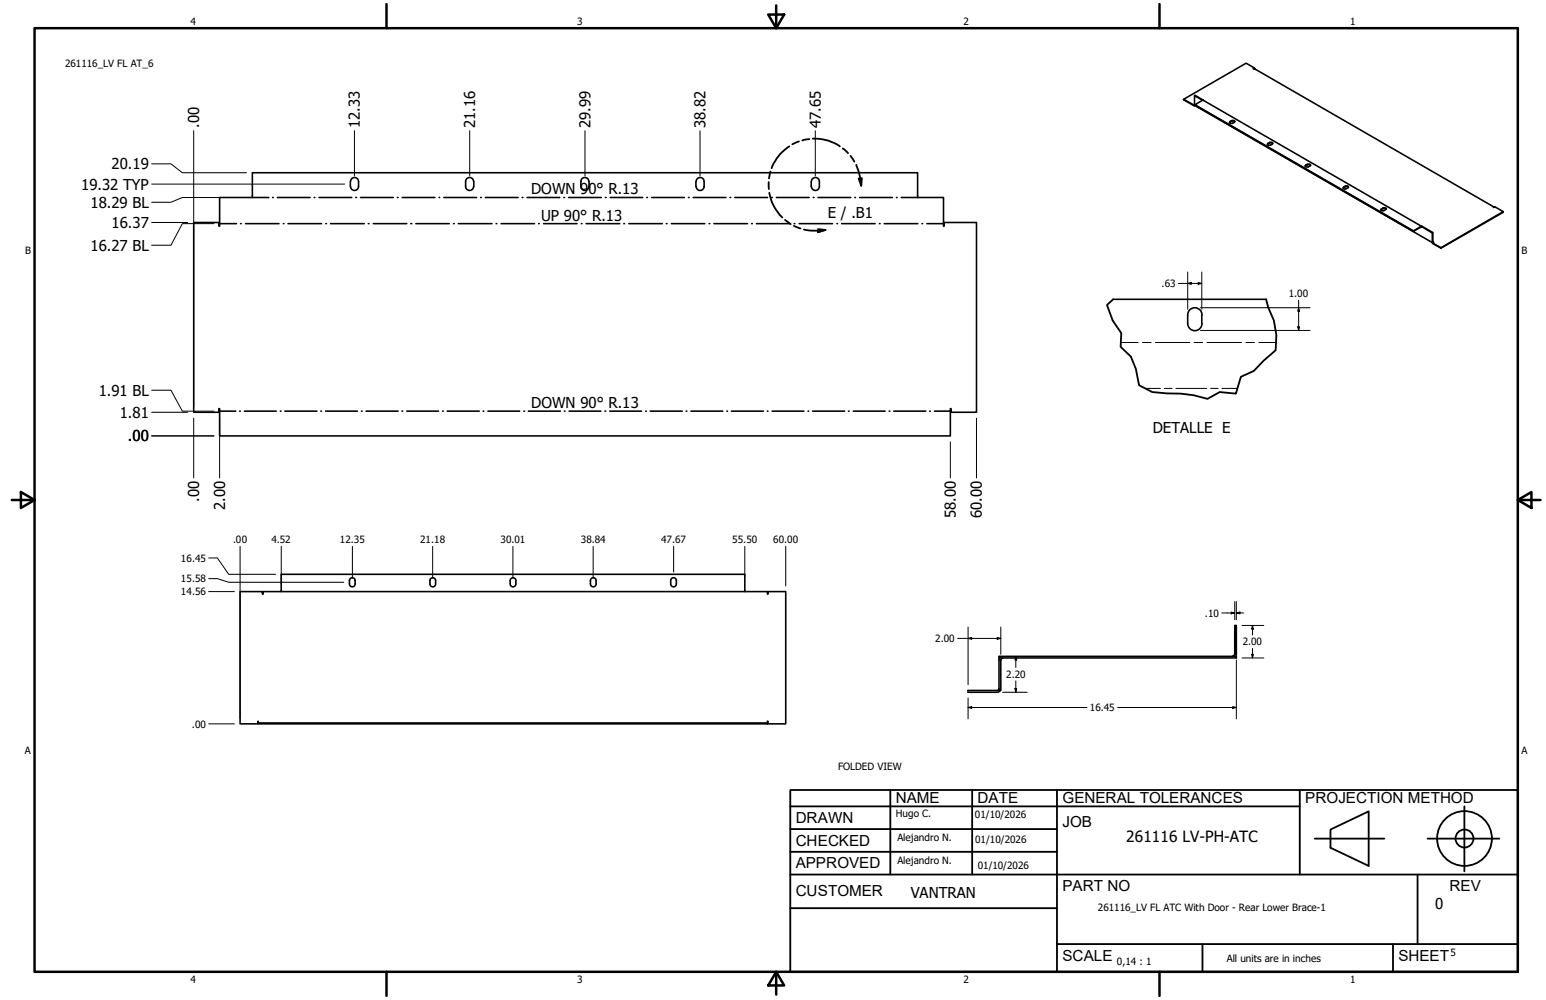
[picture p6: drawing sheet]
<svg xmlns="http://www.w3.org/2000/svg" width="432mm" height="279mm" viewBox="0 0 432 279" stroke-linecap="round" stroke-linejoin="round" font-family="sans-serif">
<!-- layer: GIGA_BendUp -->
<g fill="none" stroke="#000" stroke-width=".44">
<path d="M61.3 62.5h4.7M67.2 62.5h.2M68.6 62.5h9.3M79.1 62.5h.2M80.5 62.5h9.3M91 62.5h.2M92.3 62.5h9.4M102.9 62.5h.2M104.3 62.5h9.3M114.7 62.5h.3M116.1 62.5h9.4M126.7 62.5h.2"/>
<path d="M128 62.5h9.4M138.6 62.5h.1M140 62.5h9.3M150.4 62.5h.2M151.8 62.5h9.4M162.4 62.5h.2M163.7 62.5h9.4M174.2 62.5h.2M175.6 62.5h9.4M186.1 62.5h.2M187.5 62.5h9.3M198.1 62.5h.1"/>
<path d="M199.4 62.5h9.4M209.9 62.5h.2M211.3 62.5h9.4M221.8 62.5h.2M223.2 62.5h9.3M233.7 62.5h.2M235.1 62.5h9.3M245.6 62.5h.2M247 62.5h9.3M257.5 62.5h.2M258.9 62.5h4.6"/>
</g>
<!-- layer: GIGA_BendDown -->
<g fill="none" stroke="#000" stroke-width=".44">
<path d="M70.5 55.2h4.6M76.1 55.2h.2M77.5 55.2h9.1M87.8 55.2h.1M89.1 55.2h9.1M99.4 55.2h.2M100.7 55.2h9.2M111 55.2h.2M112.3 55.2h9.2M122.6 55.2h.2M124 55.2h9.1M134.2 55.2h.2"/>
<path d="M135.6 55.2h9.1M145.9 55.2h.1M147.2 55.2h9.1M157.5 55.2h.2M158.8 55.2h9.2M169.1 55.2h.2M170.4 55.2h9.1M180.7 55.2h.1M182 55.2h9.1M192.3 55.2h.2M193.6 55.2h9.2M203.9 55.2h.2"/>
<path d="M205.2 55.2h9.2M215.5 55.2h.2M216.9 55.2h9.1M227.1 55.2h.2M228.5 55.2h9.1M238.8 55.2h.2M240.1 55.2h9.1M250.4 55.2h.2M251.7 55.2h4.6M61.3 114.9h4.5M66.9 114.9h.2M68.3 114.9h8.9"/>
<path d="M78.3 114.9h.2M79.6 114.9h8.9M89.6 114.9h.2M90.9 114.9h8.9M101 114.9h.2M102.2 114.9h9M112.3 114.9h.2M113.6 114.9h8.9M123.6 114.9h.2M124.9 114.9h9M134.9 114.9h.2M136.3 114.9h8.9"/>
<path d="M146.3 114.9h.2M147.6 114.9h8.9M157.6 114.9h.2M158.9 114.9h8.9M169 114.9h.2M170.3 114.9h8.9M180.3 114.9h.2M181.6 114.9h9M191.6 114.9h.2M193 114.9h8.9M203 114.9h.2M204.3 114.9h8.9"/>
<path d="M214.3 114.9h.2M215.6 114.9h8.9M225.7 114.9h.2M226.9 114.9h9M237 114.9h.2M238.3 114.9h8.9M248.3 114.9h.2M249.6 114.9h9M259.7 114.9h.1M261 114.9h4.4"/>
</g>
<!-- layer: Visible (ANSI) -->
<g fill="none" stroke="#000" stroke-width=".44">
<path d="M350.3 19.2l67.1 38.7-.3 .1 .4-.2 2.4 1.3-17.4 10.1-2.4-1.3 .3-.2h-.2v-2.7l-3.1-1.7M350.3 19.2h-.2l.2-.2-2.3-1.3-17.4 10 3 1.7M350.3 19v.2M330.6 27.7l3 1.9 .1-.1M333.6 29.4v.2M333.6 26.7l.2-.1 2.3 1.5M333.7 29.5l66.4 38.3M333.8 29.3l61 35.3 2.1-1.2 .2 .1v-.2l2.9 1.8 .2 2.7M335.9 28l-2.1 1.3 61 35.2 2.1-1.3 .2 .1M335.9 28l-2.3-1.3 .1 2.8M335.9 28l61.2 35.2M343.4 34.1l.7-.4h.6a.26 .26 0 0 1 .2 .2 .26 .26 0 0 1-.2 .3l-.5 .3h-.5z"/>
<path d="M344.9 34l-.7-.2-.8 .5M97.9 50.7v1.4M97.9 52.1a1.11 1.11 0 0 0 1.1 1.1 1.11 1.11 0 0 0 1.1-1.1M97.9 50.7a1.11 1.11 0 0 1 1.1-1.1 1.11 1.11 0 0 1 1.1 1.1M100.1 50.7v1.4M130 52.1a1.11 1.11 0 0 0 1.2 1.1 1.11 1.11 0 0 0 1.1-1.1M130 50.7a1.11 1.11 0 0 1 1.2-1.1 1.11 1.11 0 0 1 1.1 1.1M130 50.7v1.4M132.3 50.7v1.4M162.2 52.1a1.11 1.11 0 0 0 1.2 1.1 1.11 1.11 0 0 0 1.1-1.1M162.2 50.7a1.11 1.11 0 0 1 1.2-1.1 1.11 1.11 0 0 1 1.1 1.1M162.2 50.7v1.4"/>
<path d="M164.5 50.7v1.4M194.4 50.7v1.4M194.4 50.7a1.11 1.11 0 0 1 1.1-1.1 1.11 1.11 0 0 1 1.2 1.1M194.4 52.1a1.11 1.11 0 0 0 1.1 1.1 1.11 1.11 0 0 0 1.2-1.1M196.7 50.7v1.4M226.6 50.7v1.4M226.6 52.1a1.11 1.11 0 0 0 1.1 1.1 1.11 1.11 0 0 0 1.2-1.1M226.6 50.7a1.11 1.11 0 0 1 1.1-1.1 1.11 1.11 0 0 1 1.2 1.1M228.9 50.7v1.4M354 40.2l.6-.4 .9 .1-.2 .4-.5 .3h-.6zM355.5 40.1l-.7-.2-.8 .5M364.6 46.3l.5-.4h.7a.22 .22 0 0 1 .3 .2 .22 .22 0 0 1-.2 .3l-.5 .3h-.6z"/>
<path d="M366 46.2l-.7-.2-.7 .5M375.2 52.4l.7-.5 .7 .2-.1 .4-.8 .3h-.4zM376.6 52.3l-.6-.2-.8 .5M385.7 58.5l.6-.4h.7a.22 .22 0 0 1 .2 .2 .22 .22 0 0 1-.2 .2l-.9 .4-.4-.2zM387.2 58.4l-.6-.2-.9 .5M419.9 59.1v.2l-17.4 10-2.4-1.4M54.1 62.2h7.1v1h.1v-8h9.2v-6.9h185.8v6.9h7.2v8h.2v-1h9v53h-7.1v-1h-.2v7.6h-204.1v-7.6h-.1v1h-7.1zM394.8 64.5v.1M397.1 63.3h.1M400.2 65l-.2 .1M400.4 67.6v.1M402.5 69.2v.1"/>
<path d="M310.9 83.6h42.7M331.7 90.4a2 2 0 0 0 2 2 2 2 0 0 0 2-2M335.7 88v2.4M335.7 88a2 2 0 0 0-2-2 2 2 0 0 0-2 2v2.4M78.5 165.3v-4.8h129.5v4.8M97.6 163.1v-.9a.79 .79 0 0 1 .8-.8 .79 .79 0 0 1 .8 .8v.9M97.6 163.2a.79 .79 0 0 0 .8 .8 .79 .79 0 0 0 .8-.8M120.1 163.1v-.9a.79 .79 0 0 1 .8-.8 .79 .79 0 0 1 .8 .8v.9M120.1 163.2a.79 .79 0 0 0 .8 .8 .79 .79 0 0 0 .8-.8M142.5 163.1v-.9a.79 .79 0 0 1 .8-.8 .79 .79 0 0 1 .8 .8v.9M142.5 163.2a.79 .79 0 0 0 .8 .8 .79 .79 0 0 0 .8-.8M164.9 163.1v-.9a.79 .79 0 0 1 .8-.8 .79 .79 0 0 1 .8 .8v.9"/>
<path d="M164.9 163.2a.79 .79 0 0 0 .8 .8 .79 .79 0 0 0 .8-.8M187.3 163.1v-.9a.79 .79 0 0 1 .8-.8 .79 .79 0 0 1 .8 .8v.9M187.3 163.2a.79 .79 0 0 0 .8 .8 .79 .79 0 0 0 .8-.8M279 183.4h66.3v.4h-66.3zM279 192.4l-.2 .4-.3 .1h-8.1v.5h8l1-.5M279.2 183.9l-.2 .5v8.5h.5v-8.5l.6-.5M344.8 182.8l-.1 .3-.4 .2M344.9 182.8v-8h.4v8l-.2 .6M72.1 202l-.1-.5v.7h-4.9v-36.9h6.2v.7h.2v-.7h140.9v.7l.1-.7h5v36.9h-5v-.7l-.1 .7h-142.3v-.2h142.3"/>
</g>
<circle cx="350.3" cy="19.2" r=".22" fill="#000"/>
<!-- layer: Break Line (ANSI)-1 -->
<path d="M310.9 83.6l-1.7 1.6 1.6 4.3 2.4 3.6-.2 3.8 2.8 2.7 1.4 3.5 .9 4.5 3.7 1.9 4.1 .4 3.9 .1 3.6 .4 3.8 1 3.5-1.9 4.5 .5 1.4-4.7 3.6-1.7 2.7-2.8 3.4-2.9 .2-4.3-.7-4.1-1.6-3.6-.6-2.3" fill="none" stroke="#000" stroke-width=".51"/>
<!-- layer: Bend Centerline (ANSI)-1 -->
<path d="M313.1 95.7h4.8M319.1 95.7h2.4M322.7 95.7h9.6M333.5 95.7h2.4M337.1 95.7h9.7M348 95.7h2.4M351.6 95.7h4.8M319.8 108.5h4.3M325.2 108.5h2.1M328.4 108.5h8.7M338.1 108.5h2.1M341.3 108.5h4.3" fill="none" stroke="#000" stroke-width=".28"/>
<!-- layer: Contorno de detalle (ANSI) -->
<g fill="none" stroke="#000" stroke-width=".51">
<path d="M223.1 39.5l-1.8 .8M226.1 38.9l-2 .3M227 38.7a12.8 12.8 0 0 1 7.6 2.2M214.7 50.9l.1 1.9M214.9 53.8a12.8 12.8 0 0 0 3.6 7M215.2 47.9l-.4 1.9M220.5 40.9a12.5 12.5 0 0 0-5 6.1M235.4 41.5l1.5 1.3M237.6 43.6l1 1.5M239.1 46l.8 2.2 .6 3.7M239.8 49.9l.9-.1-.2 2.1zM219.3 61.5l1.6 1.1"/>
<path d="M221.7 63.1l1.9 .7M224.5 64.1l2.3 .4 3.8-.2M228.5 64l2.1 .3-2.1 .6z"/>
</g>
<path d="M239.8 49.9l.9-.1-.2 2.1zM228.5 64l2.1 .3-2.1 .6z" fill="#000"/>
<!-- layer: Borde (ANSI) -->
<g fill="none" stroke="#000" stroke-width=".7">
<path d="M9.7 7.9h414.2v263.6h-414.2zM107.9 1.1v6.8M214.6 4.1h4.4l-2.2 3.8zM216.8 1.5v6.4M323.8 1.1v6.8M3.3 139.7h6.4M5.8 137.5l3.9 2.2-3.9 2.2zM423.9 139.7l3.8-2.2v4.4zM423.9 139.7h6.4M107.9 271.5v6.8M216.8 271.5l2.2 3.8h-4.4zM216.8 271.5v6.4"/>
<path d="M323.8 271.5v6.8"/>
</g>
<!-- layer: Title (ANSI)-1 -->
<g fill="none" stroke="#000" stroke-width=".51">
<path d="M220.7 220.7h203.2v50.8h-203.2zM220.7 225.3h142.3M220.7 231.6h74.5M220.7 238h74.5M248.7 220.7v23.6M271.5 220.7v23.6M295.2 220.7v50.8M363 220.7v23.6M367.2 234.3h19.5M371.6 231.8l10.7-5.1v15.2l-10.7-5zM398.7 234.3h20.1M409 225.3v18.2"/>
<path d="M220.7 244.3h203.2M220.7 253.7h74.5M395.9 244.3v19.5M295.2 263.8h128.7M335.9 263.8v7.7M389.1 263.8v7.7"/>
<circle cx="409" cy="234.3" r="7.7"/>
<circle cx="409" cy="234.3" r="2.51"/>
</g>
<!-- layer: Cota (ANSI) -->
<g fill="none" stroke="#000" stroke-width=".28">
<path d="M54.1 36.5v77.1M99 36.5v12.6M131.2 36.5v12.6M163.4 36.5v12.6M195.5 36.5v12.6M227.7 36.5v12.6M42.4 51.4h53.9M42.4 45.8h5.4l3.1 2.5h17.9M68.8 55.2h-17.9l-3.1 1.3h-5.4M42.4 62.2h10.1M59.8 62.5h-8.9l-3.1 6h-5.4M329.1 79.2h6.6"/>
<path d="M331.7 79.2l1-.3v.5zM331.7 76v10.4M334.6 78.9l1.1 .3-1.1 .2zM335.7 76v10.4M335.3 92.3h30.6M335.3 86h30.6M362.5 91.3h.5l-.3 1zM362.7 86l.3 1h-.5zM362.7 83.9v8.4M42.4 115.2h10.1M42.4 109h5.4l3.1 5.9h8.9M54.1 116.8v16.7"/>
<path d="M61.3 117v16.5M272.7 116.8v16.7M42.4 121.8h17.4zM265.4 123.4v10.1M58.3 155.9h2.4l3.2 4.6h13.1M67.1 152.7v48M78.5 152.7v10.7M98.4 152.7v8.8M120.8 152.7v8.8M143.3 152.7v8.8M165.7 152.7v8.8M188.2 152.7v7.1"/>
<path d="M208 152.7v8.4M219.5 152.7v11M58.3 165.3h7.2M58.3 161.7h2.4l3.2 1h32.1M267.5 178.4h12M270.4 178.4l1-.3v.5zM270.4 175.2v16.1M278.5 178.1l1 .3-1 .2zM279.5 175.2v7.6M341.2 171.3h3.7M343.9 171l1 .3-1 .2zM344.9 168.1v5.1"/>
<path d="M345.3 171.3l1-.3v.5zM345.3 168.1v5.1M345.3 171.3h2M346.9 174.8h6.1M349.8 174.8l.3 1h-.5zM349.8 174.8v2.6M270.4 197.7l1-.3v.5zM270.4 197.7h33.2M270.4 195v5.9M280 193.4h6.9M283.5 192.4h.5l-.3 1zM283.7 183.4l.3 1h-.5z"/>
<path d="M283.7 183.4v3.1M283.7 190.2v3.2M312.2 197.7h33.1M344.3 197.4l1 .3-1 .2zM345.3 184.4v16.5M346.9 183.8h6.1M349.6 182.8h.5l-.3 1zM349.8 181.2v2.6M58.3 202.2h7.2"/>
</g>
<g fill="#000">
<path d="M331.7 79.2l1-.3v.5zM334.6 78.9l1.1 .3-1.1 .2zM362.5 91.3h.5l-.3 1zM362.7 86l.3 1h-.5zM270.4 178.4l1-.3v.5zM278.5 178.1l1 .3-1 .2zM343.9 171l1 .3-1 .2zM345.3 171.3l1-.3v.5zM349.8 174.8l.3 1h-.5zM270.4 197.7l1-.3v.5zM283.5 192.4h.5l-.3 1zM283.7 183.4l.3 1h-.5z"/>
<path d="M344.3 197.4l1 .3-1 .2zM349.6 182.8h.5l-.3 1z"/>
</g>
<g font-size="4.3">
<text x="250.2" y="224.2">NAME</text>
<text x="273" y="224.2">DATE</text>
<text x="296.7" y="224.3">GENERAL TOLERANCES</text>
<text x="364.6" y="224.3">PROJECTION METHOD</text>
<text x="222.2" y="229.9">DRAWN</text>
<text x="296.7" y="230.9">JOB</text>
<text x="222.2" y="236.3">CHECKED</text>
<text x="314.6" y="235.1">261116 LV-PH-ATC</text>
<text x="222.2" y="242.6">APPROVED</text>
<text x="222.2" y="250.3">CUSTOMER</text>
<text x="296.7" y="249">PART NO</text>
<text x="404.8" y="248.9">REV</text>
<text x="296.7" y="268.4">SCALE</text>
<text x="390.6" y="268.4">SHEET</text>
</g>
<g font-size="4.2">
<text x="55.6" y="35.8" transform="rotate(-90 55.6 35.8)">.00</text>
<text x="100.5" y="35.8" transform="rotate(-90 100.5 35.8)">12.33</text>
<text x="132.7" y="35.8" transform="rotate(-90 132.7 35.8)">21.16</text>
<text x="164.9" y="35.8" transform="rotate(-90 164.9 35.8)">29.99</text>
<text x="197" y="35.8" transform="rotate(-90 197 35.8)">38.82</text>
<text x="229.2" y="35.8" transform="rotate(-90 229.2 35.8)">47.65</text>
<text x="31.2" y="47.3">20.19</text>
<text x="22.7" y="53">19.32 TYP</text>
<text x="25.3" y="58">18.29 BL</text>
<text x="148.3" y="54.3">DOWN 90° R.13</text>
<text x="31.2" y="63.7">16.37</text>
<text x="151.1" y="61.7">UP 90° R.13</text>
<text x="231.2" y="61">E / .B1</text>
<text x="25.3" y="70">16.27 BL</text>
<text x="27.6" y="110.6">1.91 BL</text>
<text x="148.4" y="114">DOWN 90° R.13</text>
<text x="33.5" y="116.7">1.81</text>
<text x="35.8" y="123.3">.00</text>
<text x="322" y="121">DETALLE E</text>
<text x="55.6" y="140.1" transform="rotate(-90 55.6 140.1)">.00</text>
<text x="62.9" y="142.4" transform="rotate(-90 62.9 142.4)">2.00</text>
<text x="267" y="144.7" transform="rotate(-90 267 144.7)">58.00</text>
<text x="274.3" y="144.7" transform="rotate(-90 274.3 144.7)">60.00</text>
<text x="254.4" y="250.8">VANTRAN</text>
<text x="400.9" y="254">0</text>
</g>
<g font-size="2.8">
<text x="53.2" y="6.9">4</text>
<text x="161.2" y="6.9">3</text>
<text x="269.1" y="6.9">2</text>
<text x="377.1" y="6.9">1</text>
<text x="18.2" y="18.7">261116_LV FL AT_6</text>
<text x="7" y="70.9">B</text>
<text x="424.9" y="70.9">B</text>
<text x="324.4" y="80.2">.63</text>
<text x="360" y="83.1">1.00</text>
<text x="65.1" y="151.8">.00</text>
<text x="75.8" y="151.8">4.52</text>
<text x="94.9" y="151.8">12.35</text>
<text x="117.3" y="151.8">21.18</text>
<text x="139.8" y="151.8">30.01</text>
<text x="162.2" y="151.8">38.84</text>
<text x="184.7" y="151.8">47.67</text>
<text x="204.5" y="151.8">55.50</text>
<text x="216" y="151.8">60.00</text>
<text x="50.5" y="156.9">16.45</text>
<text x="50.5" y="166.3">14.56</text>
<text x="50.5" y="162.7">15.58</text>
<text x="336.5" y="172.3">.10</text>
<text x="261.2" y="179.4">2.00</text>
<text x="347.1" y="180.3">2.00</text>
<text x="281.1" y="189.4">2.20</text>
<text x="53.6" y="203.3">.00</text>
<text x="304.4" y="198.7">16.45</text>
<text x="6.9" y="210.6">A</text>
<text x="234.1" y="215.1">FOLDED VIEW</text>
<text x="424.9" y="210.6">A</text>
<text x="250.2" y="228.3">Hugo C.</text>
<text x="272.3" y="228.4">01/10/2026</text>
<text x="250.6" y="234.9">Alejandro N.</text>
<text x="272.4" y="235.6">01/10/2026</text>
<text x="250.6" y="241.5">Alejandro N.</text>
<text x="273.1" y="242.8">01/10/2026</text>
<text x="306.6" y="254.5">261116_LV FL ATC With Door - Rear Lower Brace-1</text>
<text x="312" y="269.7">0,14 : 1</text>
<text x="342.6" y="268.7">All units are in inches</text>
<text x="405.1" y="267.1">5</text>
<text x="53.2" y="274.6">4</text>
<text x="161.2" y="274.6">3</text>
<text x="269.1" y="274.6">2</text>
<text x="377.1" y="274.6">1</text>
</g>
</svg>
